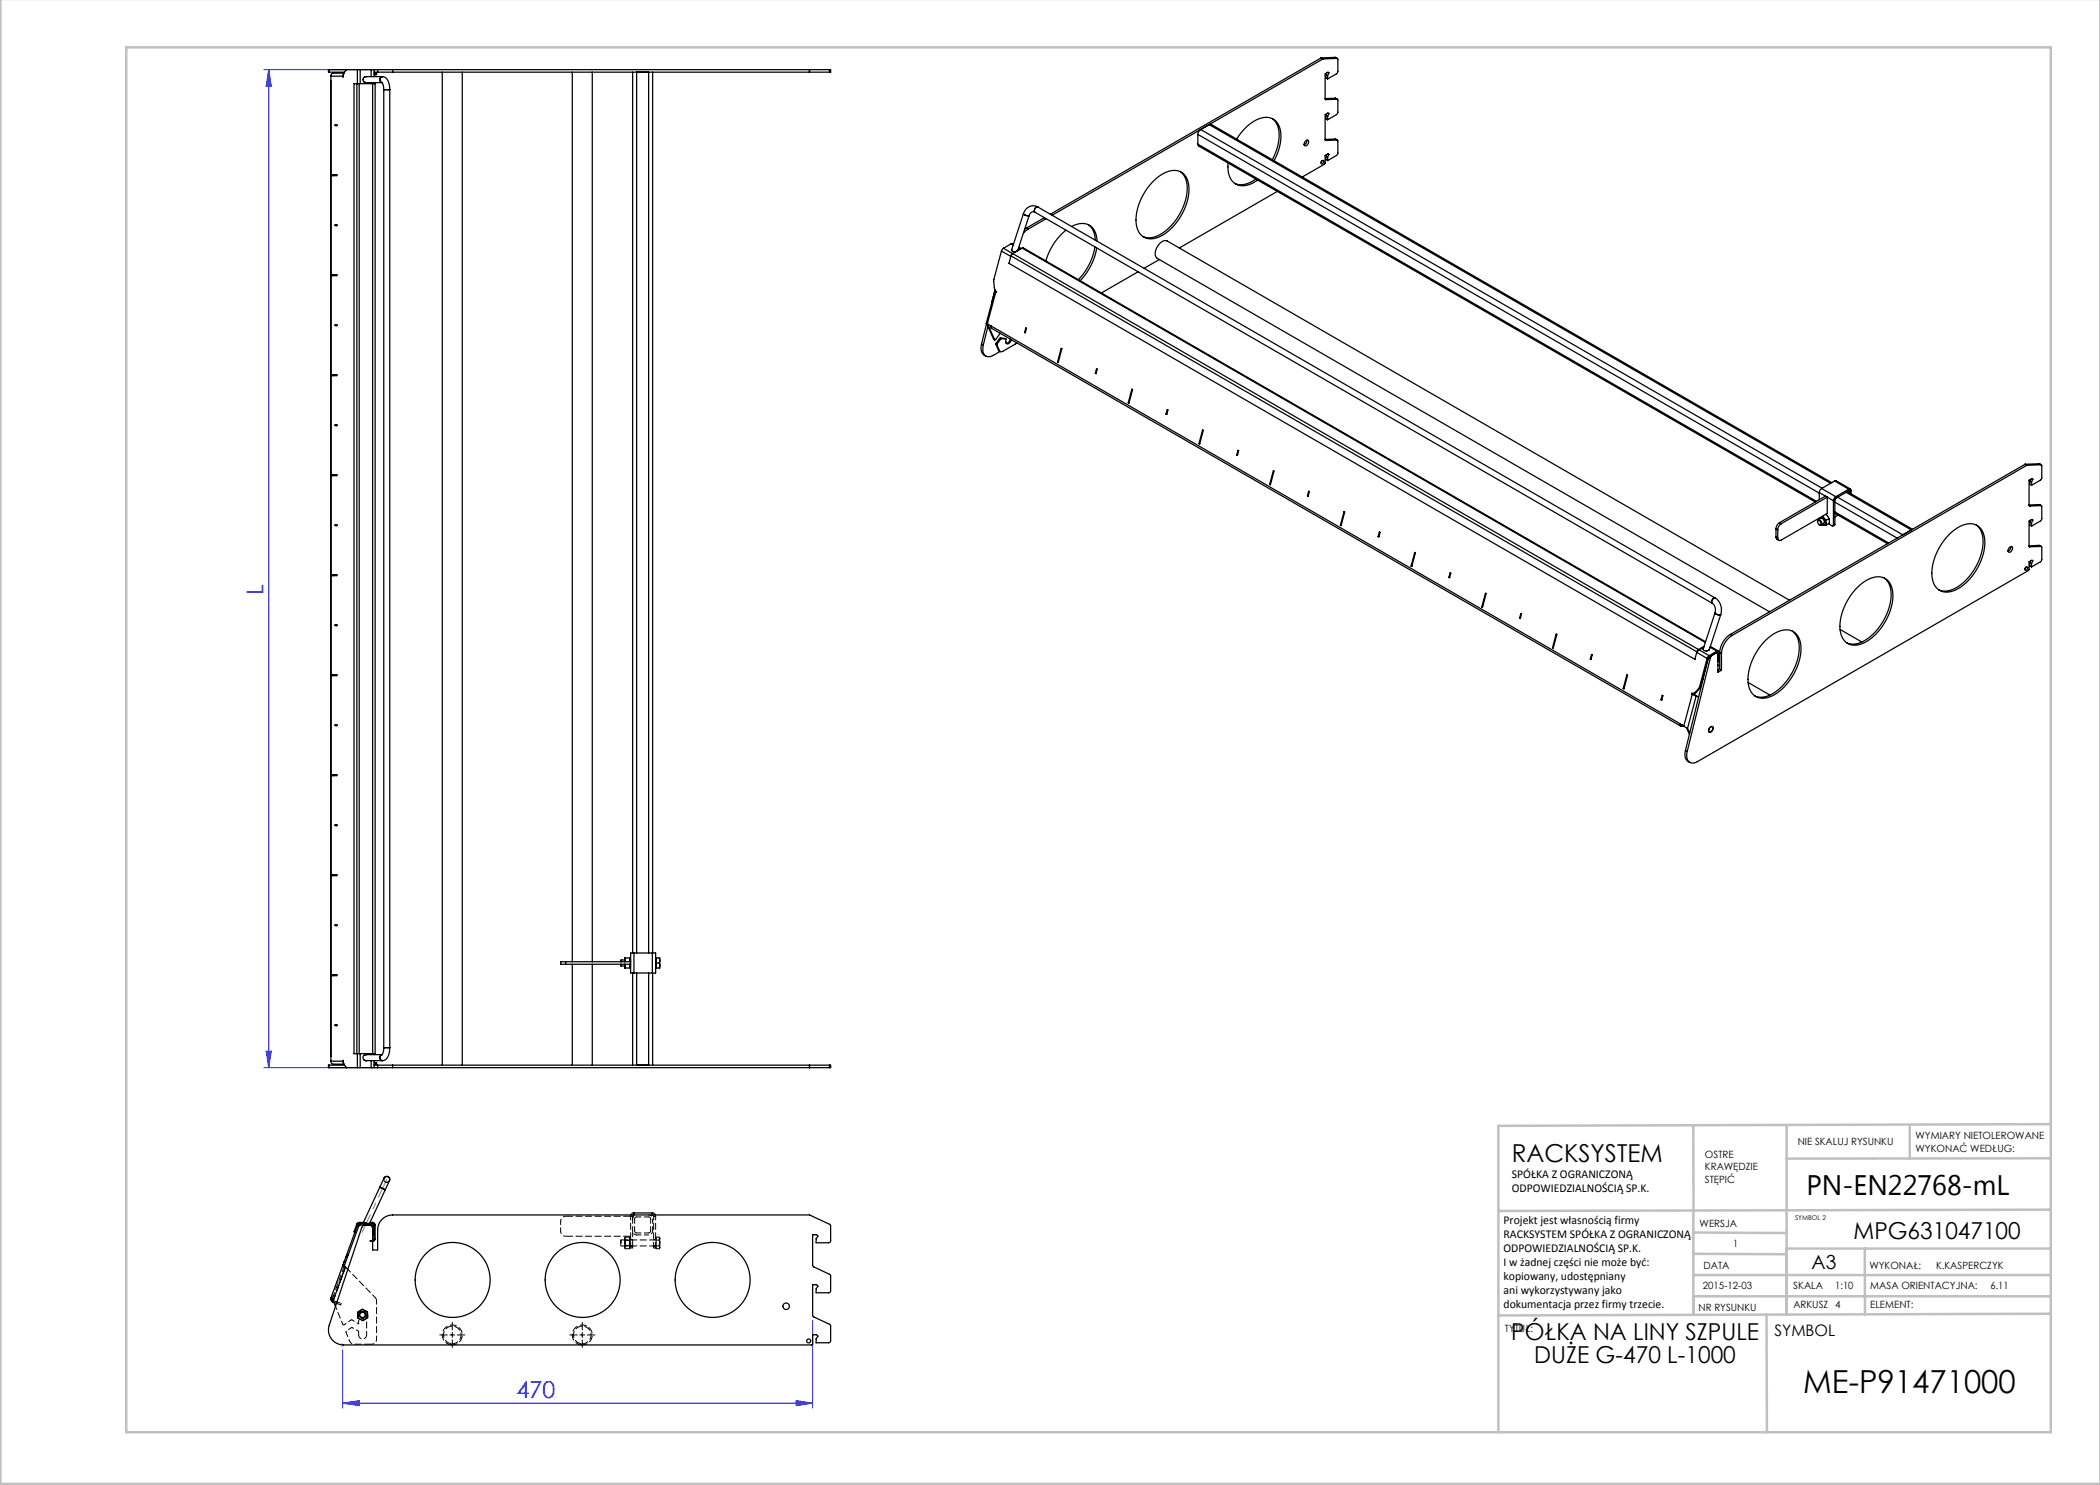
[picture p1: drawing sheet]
<svg xmlns="http://www.w3.org/2000/svg" width="420mm" height="297mm" viewBox="0 0 420 297" stroke-linecap="round" stroke-linejoin="round" font-family="sans-serif">
<path d="M68.2 268.6l.7 .7M68.2 269.3l.7-.7M68.5 269.5v-1M69 269h-1" fill="none" stroke="#c0c0c0" stroke-width=".2" stroke-dasharray="1.3 .6" stroke-dashoffset=".5" stroke-linecap="butt"/>
<path d="M52.7 13.9h20.8M53.7 13.9v199.6M53.7 13.9l.6 3.3h-1.1zM52.7 213.5h24.8M53.2 210.2h1.1l-.6 3.3zM68.5 270v11.6M162.5 264v17.6M68.5 280.6l3.3-.5v1zM68.5 280.6h94M159.2 280.1l3.3 .5-3.3 .5z" fill="none" stroke="#00f" stroke-width=".2"/>
<path d="M89.5 267h-1.5M90.5 266v-1.5M90.5 268v1.5M91.5 267h1.5M115.5 267h-1.5M116.5 266v-1.5M116.5 268v1.5M117.5 267h1.5" fill="none" stroke="#000" stroke-width=".2" stroke-dasharray="15.2 1.3 1.3 1.3"/>
<path d="M90 267h1M90.5 266.5v1M116 267h1M116.5 266.5v1" fill="none" stroke="#000" stroke-width=".2"/>
<path d="M72.4 246.5l5-10.6" fill="none" stroke="#808080" stroke-width=".2" stroke-dasharray="15.2 1.3 1.3 1.3" stroke-dashoffset="11.3"/>
<g fill="none" stroke="#c0c0c0" stroke-width=".5">
<path d="M.1 -.1v296.9h419.9M25.2 9.5h385v276.9h-385zM338.7 225.2v16.9M357.3 225v37.9M382 225.4v6.3M410.1 224.8l-110.4 .4v61.2M410.1 231.7h-52.8M338.7 259.3h71.5M338.7 255h71.5M338.7 250.8l18.6 .1M338.7 246.5l18.6 .1M338.7 242.1v20.9"/>
<path d="M373 249.7v13.2M410.1 241.9l-110.4 .3M410.2 249.7h-52.9v13.2M353.3 262.9l.1 23.5M410.2 262.7l-110.5 .4"/>
</g>
<g fill="#00f">
<path d="M68.5 280.6l3.3-.5v1zM159.2 280.1l3.3 .5-3.3 .5z"/>
<path d="M53.2 210.2h1.1l-.6 3.3zM53.7 13.9l.6 3.3h-1.1z"/>
</g>
<g fill="none" stroke="#000" stroke-width=".25">
<path d="M65.8 13.9h-.1v.5h.1M65.8 13.9h5.7M65.8 14.4h3.1M65.8 13.9v.5M66.2 16.2v195M66.2 15.2v197M66.2 15.2h2.4M68.8 14.6h-2.2a.5 .5 0 0 0-.4 .6M69.3 13.9l-.5 .7-.2 .8 .1-.6M71.4 16.7h.4M71.4 16.7v194M71.4 16.7h-.6v194h.6"/>
<path d="M71.5 13.9h.5M71.5 13.9v2.8M71.8 16.7v194M71.8 16.7h2.7M72 13.9v2.8M72 13.9h2.2M72.7 16.3l.4 .2h.3M73.1 16.5h.1M73.4 15.3l-.6 .2M74.2 13.9h.6M74.2 13.9v1.4M74.2 16.5v.2"/>
<path d="M74.5 16.7h.5v194h-.5M74.5 16.7v194M74.8 13.9v1.4M74.8 16.5v.2M74.8 13.9h.7M74.8 14.6h.2M74.8 14.9h.2M74.8 14.4h.7M75 14.6h.3v.3h-.3M75 14.6v.3M75.5 14.4h3M75.5 13.9h3"/>
<path d="M75.5 13.9v.5M76.4 16.5l.2 .5 .2 .9M76.5 15.3a1.77 1.77 0 0 1 1.4 2l.1 .6M76.5 15.3a.61 .61 0 0 0-.5 .6 .61 .61 0 0 0 .4 .6M76.5 15.3h-3.3a.6 .6 0 0 0-.6 .6 .6 .6 0 0 0 .6 .6h3.2M76.8 17.9h1.2M76.8 17.9v191.6M78 17.9v191.6M78.5 13.9h87.4M78.5 14.4h87.4M78.5 13.9v.5M88.5 14.4v198.6"/>
<path d="M92.5 14.4v198.6M114.5 14.4v178M118.5 14.4v178M126.5 14.4v176.2M127.3 14.4v176.2M129.7 14.4v176.2M130.5 14.4v176.2M161.9 13.9h.1M161.9 14.4h.1M161.9 13.9v.5M165.9 13.9h.2v.5h-.2M165.9 13.9v.5"/>
<path d="M264.2 11.6h.1M264.2 11.6l.4 .2M264.2 11.6l-54.1 31.2M264.6 11.8h.1M264.6 11.8l-54.2 31.3M264.6 11.8l2.8-.1 .2 .1-.1 2.8-2 1.2M265.1 19.9h.1M265.2 14.9l.3 .2M265.2 14.9v.7l.3 .2M265.3 14.6l-.1 .3M265.5 15.1v.7M265.6 14.5l.2 .1"/>
<path d="M265.8 14.6l-.2-.1-.6 .3v4.9l.2 .2M265.8 14.6l-.3 .5M267.1 11.5h.1M267.1 19.6l.4 .3M267.1 11.5l.4 .2M267.1 11.5l-2.9 .1M267.1 19.6l.3 .2M267.1 19.6l-2.1 .1M267.4 19.8l.2 .2-.1 2.7-.2 .2-1.8 1.1M267.4 19.8l-2.2 .1M66.3 34.9h1.1v.2h-1.1zM66.6 34.9v.2"/>
<path d="M67 24.9h.4v.2h-.4zM67.3 24.9v.2M230.9 36a5 5 0 0 1 5.2-1.6 4.1 4.1 0 0 1 1.6 4.4 11.3 11.3 0 0 1-6.3 8.8 2.99 2.99 0 0 1-4.2-3 11.5 11.5 0 0 1 3.7-8.6zM236.1 34.3a4.3 4.3 0 0 1 1.3 4.3 11.3 11.3 0 0 1-6.4 8.8l-1.4 .2-1-.3M239.6 26.9l.1-.6 .4-.4 124.3 71.7M239.6 28.8l.1 .4 123.4 71.2M239.6 26.9v1.9M239.6 26.9l124.3 71.7M239.6 28.8l123.7 71.5M245.6 32.6a4 4 0 0 0 1.9 4.4 4.3 4.3 0 0 0 4-1M247.3 27.8a8.8 8.8 0 0 1 5.5-4.3 2.9 2.9 0 0 1 3.3 2.9 10 10 0 0 1-1.3 5.7M251.2 35.8a4.3 4.3 0 0 1-4.2 .9"/>
<path d="M254.5 23.7a4.3 4.3 0 0 1 1.3 4.3l-.5 1.9-.8 2M255.5 38.3l-19.6 11.3M261.2 28.2l.3-.2a.65 .65 0 0 1 .2 .7 .65 .65 0 0 1-.5 .5 .54 .54 0 0 1-.4-.5 .54 .54 0 0 1 .4-.5zM261.4 28l-.2 .6-.4 .4M264.4 32.2l.2-.1a.37 .37 0 0 1 .1 .5 .37 .37 0 0 1-.5 .1zM264.4 32.2l-.2 .3M265 27.9l.2 .2M265.1 28l.1 .1M265.2 23.1v.6l.3 .3M265.2 31.3v.6l.3 .2M265.2 23.1l.3 .2M265.2 31.3l.3 .2"/>
<path d="M265.2 28.1l2.2-.1 .2 .2-.1 2.7-2 1.2M265.3 22.8l-.1 .3M265.3 30.9l-.1 .4M265.5 23.3v.7M265.5 31.5v.6M265.6 22.6l.2 .1M265.6 30.8l.2 .1M265.8 22.7l-.2-.1-.6 .3v5M265.8 30.9l-.2-.1-.6 .3-.1 1.7-4.4 2.6M265.8 22.7l-.3 .6M265.8 30.9l-.3 .6M267.1 27.8h.1"/>
<path d="M267.1 27.8l.4 .2M267.1 27.8l-2.1 .1M66.3 54.9h1.1v.2h-1.1zM66.6 54.9v.2M67 44.9h.4v.2h-.4zM67.3 44.9v.2M199 58.3l-1.8 6.4 .3 .1M199 58l-.7 2.7M199.2 58.4l-1.7 6.4M199.3 58.4h.1M199.3 58.4h-.1M199.3 58.4l-.3-.1 .2 .1"/>
<path d="M199.3 58.3v.2l-.1-.1M200.3 50.2l-1.6 5.8 .2 1.6 .4 .7M200.3 50.2l1.9 1.1M200.7 49.7l-.4 .5M200.7 49.7l1.8 1M202.2 51.2l-.4 1.5 137.2 79.2M202.2 51.2l137.2 79.2M202.2 48.8h.5M202.2 48.8l-1.5 .9M202.2 48.8l.4 .2M202.4 49.9l-.1 .1M202.5 50.7l-.3 .5"/>
<path d="M202.5 50.7l137.2 79.2M203.3 50.3h-.4M203.5 50.1h.1M203.5 50.1v.1M203.7 49.6l.4 .2M203.8 49.4l.4 .3M204.4 49.6h.3l136.4 78.8M204.4 49.6l-1.9 1.1M204.4 49.6l136.7 78.9M204.7 42.7l.5 .4h.6M204.7 42.7l-2.4 7.2a.69 .69 0 0 0 .6 .5 .69 .69 0 0 0 .7-.4l2.2-6.9M205.3 45.6l-.4 .2"/>
<path d="M205.3 45.6l.3 .2M205.6 45.8l-.9 .8M207 42.4a.8 .8 0 0 0-1.2 .7M207 42.4l135.5 78.3M207.6 41.4a1.98 1.98 0 0 0-2.9 1.3M207.6 41.4a.69 .69 0 0 0-.6 1M207.6 41.4l135.5 78.2M208.9 43.5l-3.6 2.1M209.2 43.7l-3.6 2.1M213.2 46a12.3 12.3 0 0 0-4 6.2M214.3 45.3a3.1 3.1 0 0 1 4.8 1.3l.3 1.6M217.7 44.9a3.7 3.7 0 0 1 1.4 3.1"/>
<path d="M219 49.4a12.3 12.3 0 0 1-3.3 6.5M219.3 49.6a12.3 12.3 0 0 1-3.3 6.5M227.6 54.4l-7.3 4.2M231.9 51.9l-3.1 1.8M66.3 74.9h1.1v.2h-1.1zM66.6 74.9v.2M67 64.9h.4v.2h-.4zM67.3 64.9v.2M196.3 68.8a1.82 1.82 0 0 0 .9 2.4M196.3 68.8l.4 .2M196.7 69a1.63 1.63 0 0 0 1 2.4 4.1 4.1 0 0 0 2.3-1.1M197.4 64.8l1.3 3"/>
<path d="M197.5 64.8l.7 .4M197.5 64.8l.1 .1M197.6 64.9l-.3-.2-1 4.1M197.6 64.9l1.4 3.1 1-1.3M197.6 65.3l-.9 3.7M197.6 64.8v.1M198.2 65.2l.1 .4 137.9 79.6M198.2 65.2l137.9 79.6M198.7 67.8v.1M198.7 67.8l.3 .2M199.2 68.9l.5 1.1M199.2 68.9l.2 .1"/>
<path d="M199.2 68.7v.2M199.2 68.7l.2 .1M199.4 69l.5 1.1M199.4 68.8v.2M199.7 70l.3 .3M199.7 70l.2 .1M199.9 67.7l.2 .1M199.9 67.7l-.7 1M200.1 67.6l-.2 .1M200.1 67.6l.2 .1M200.1 67.6l1.1 .2M200.1 67.8l-.7 1"/>
<path d="M200.3 67.7l-.2 .1M200.3 67.7l.9 .1M201.2 67.8v.8a.48 .48 0 0 0 .5 .2 .48 .48 0 0 0 .4-.4l.2-.5M202.1 67.8l-.4 .7-.5 .2M203.3 68.6l-2.8 1.7a.42 .42 0 0 1-.6-.2M205.1 66.5h-.2M205.2 65.6l.1 .1-.2 .9-.2-.1zM211.7 72.4h-.2M212.2 69.7h.2l-.7 2.8-.2-.1zM219.2 74.6l-.1 .1M219.3 73.7l.1 .1-.2 .9h-.1zM226.4 77.8l.1 .1-.7 2.7-.1-.1z"/>
<path d="M66.3 94.9h1.1v.2h-1.1zM66.6 94.9v.2M67 84.9h.4v.2h-.4zM67.3 84.9v.2M225.8 80.5h-.1M233.4 82.8h-.2M233.4 81.9l.2 .1-.3 .9-.1-.1zM240 88.7h-.2M240.5 86l.2 .1-.8 2.7-.1-.1zM247.5 91h-.2M247.6 90.1l.1 .1-.2 .9-.2-.1zM254.1 96.8l-.2 .1"/>
<path d="M254.7 94.2h.1l-.7 2.8-.2-.1zM261.7 99.1h-.2M261.7 98.2l.2 .1-.3 .9-.1-.1zM363.9 98.5l2.8 1.6M363.9 98.5v1.4M364.3 97.7l-.3 .4-.1 .4M364.3 97.7l2.9 1.6M365.1 99.2l-9.2 5.3M366.4 96.5l-124.2-71.6h-.4l124.3 71.8M366.9 96.2h.4l2.8 1.6M366.9 96.2l-2.6 1.5M366.9 96.2l2.9 1.6"/>
<path d="M367 100l-.3 .1M367 100v4.8M367.2 99.3l-.4 .4-.1 .4M367.2 99.7l-.2 .3M367.2 99.3v.4M369.2 98.5l13.1 7.5-1.7 1-13.1-7.6M369.5 98.3l13 7.6M369.8 97.8a.28 .28 0 0 1 .3 0 .28 .28 0 0 1 .1 .3M369.8 98.2l.1 .1M369.8 98.2l-2.6 1.5M369.8 97.8l-2.6 1.5M369.8 97.8v.4"/>
<path d="M369.9 98.3v.3M370.2 98.1l-.3 .2M370.2 98.1v.7M405 92.9h.1M405 92.9l.4 .2M405 92.9l-58.9 34M405.4 93.1h.1M405.4 93.1l-59 34M406 96.2l.3 .2M406 96.2v.7l.3 .2M406.1 95.9l-.1 .3M406.3 96.4v.7"/>
<path d="M406.4 95.7l.2 .2M406.6 95.9l-.3-.2-.5 .3v5M406.6 95.9l-.3 .5M407.8 92.7l.5 .3M407.8 92.7l.4 .3M407.8 92.7l-2.8 .2M408.2 93l.2 .2-.1 2.6-.2 .2-1.8 1.1M408.2 93l-2.8 .1M66.3 114.9h1.1v.2h-1.1zM66.6 114.9v.2M67 104.9h.4v.2h-.4zM67.3 104.9v.2"/>
<path d="M268.2 105h-.1M268.8 102.3l.1 .1-.7 2.7-.1-.1zM275.8 107.3h-.2M275.9 106.4l.1 .1-.2 .9-.2-.1zM282.4 113.2h-.2M282.9 110.5l.2 .1-.7 2.7-.2-.1zM289.9 115.4l-.1 .1M290 114.6h.2l-.3 1-.1-.1zM297.1 118.6l.1 .1-.7 2.7h-.1zM343.1 119.6a2.9 2.9 0 0 1 1 3.4M343.1 119.6a.69 .69 0 0 0-.6 1.1M355.2 107.4l.1 .4 .5 .3"/>
<path d="M355.2 105.8l.3 .2M355.2 107.4l.3 .2M355.2 105.8v1.6M355.5 106v1.6M355.9 104.5a1.56 1.56 0 0 0-.7 1.3M355.9 104.5l.4 .2M356.3 104.7a1.56 1.56 0 0 0-.8 1.3M356.3 104.7l9.1-5.3v3.3l-9.1 5.3a.43 .43 0 0 1-.5 .1 .43 .43 0 0 1-.3-.5M363.5 104.3v-.2a.59 .59 0 0 1 .7 .1 .59 .59 0 0 1 .1 .7l-.2 .1-.2-.1M363.6 104.1a.5 .5 0 0 1 .5 .3 .5 .5 0 0 1-.1 .6l-.5-.5zM363.6 103.9l.5-.3a.69 .69 0 0 1 .6 1.1l-.5 .3M363.7 103.8v.1z"/>
<path d="M363.7 103.7v.1M364.3 104.9l.5 .2zM364.4 103.3l.4 .4M364.5 103.2l.3 .5M364.8 103.7l.4 .9M364.8 103.7l.4 .4M365.2 104.6l-.1 .3-.3 .2M365.2 104.6v.4M365.2 102.9l.6 .8M365.2 104.1v.5M365.2 105l-.4 .1M365.7 104.7l.8 .5 .2-.2"/>
<path d="M365.8 103.7v1l-.6 .3M365.8 103.7l-.6 .4M366.7 100.1v4.9M367 104.8l-.4 .4M367 102.7l10.5 6M367 104.8l-.3 .2M367 100.4l12.4 7.2M367 102.4l10.7 6.2M367.6 103l-.6 .4M371.6 117.3a5 5 0 0 1 5.3-1.7 4.1 4.1 0 0 1 1.6 4.5 11.3 11.3 0 0 1-6.4 8.7 2.99 2.99 0 0 1-4.1-3 11.5 11.5 0 0 1 3.6-8.5zM376.9 115.6a4.3 4.3 0 0 1 1.3 4.2 11.3 11.3 0 0 1-6.4 8.8l-1.4 .2-1-.2M390 106.7a5.1 5.1 0 0 1 5.3-1.7 4.1 4.1 0 0 1 1.6 4.4 11.3 11.3 0 0 1-6.4 8.8 2.99 2.99 0 0 1-4.1-3 11.5 11.5 0 0 1 3.6-8.5z"/>
<path d="M395.2 105a4.3 4.3 0 0 1 1.4 4.2 11.3 11.3 0 0 1-6.4 8.8l-1.5 .2-1-.2M402 109.4l.2-.1a.65 .65 0 0 1 .3 .7 .65 .65 0 0 1-.5 .5 .54 .54 0 0 1-.4-.6 .54 .54 0 0 1 .4-.5zM402.2 109.3l-.2 .6-.4 .4M405.1 113.5l.3-.2a.37 .37 0 0 1 0 .5 .37 .37 0 0 1-.4 .2zM405.2 113.4l-.2 .4M405.8 101l.2 .2M405.8 109.2l.2 .2M405.8 101.1l.2 .1M405.8 109.3l.2 .1M406 104.4v.6l.3 .2M406 112.5v.7l.3 .2M406 104.4l.3 .2"/>
<path d="M406 112.5l.3 .2M406 101.2l2.2-.1 .2 .2-.1 2.7-2 1.2M406.1 104l-.1 .4M406.1 112.2l-.1 .3M406.3 104.6v.6M406.3 112.7v.7M406.4 103.9l.2 .1M406.4 112.1l.2 .1M406.6 104l-.3-.1-.5 .3v5M406.6 112.2l-.3-.1-.5 .3v1.5l-.1 .2-66.2 38.2a1.3 1.3 0 0 1-1.5 .2 1.3 1.3 0 0 1-.7-1.4l.1-.8M406.6 104l-.3 .6M406.6 112.2l-.3 .5"/>
<path d="M407.8 100.9h.1M407.8 109.1l.5 .2M407.8 100.9l.5 .2M407.8 100.9l-2 .1M407.8 109.1l.4 .2M407.8 109.1l-2 .1M408.2 109.3l.2 .2-.1 2.6-.2 .3-1.8 1M408.2 109.3l-2.2 .1M66.3 134.9h1.1v.2h-1.1zM66.6 134.9v.2M67 124.9h.4v.2h-.4zM67.3 124.9v.2"/>
<path d="M296.5 121.3l-.1 .1M304.1 123.6h-.2M304.2 122.7l.1 .1-.2 .9-.2-.1zM310.7 129.5h-.2M311.2 126.8l.2 .1-.8 2.7-.1-.1zM318.2 131.8h-.1M318.3 130.9l.1 .1-.2 .9-.1-.1zM324.8 137.7h-.2M325.4 135l.1 .1-.7 2.7-.2-.1zM332.4 139.9l-.2 .1M332.4 139.1h.2l-.3 .9h-.1zM338.4 138.8h.1"/>
<path d="M338.5 138.8l.7 .3M338.5 138.8l-1.7 6.4M338.6 138.7l.1 .1M338.6 138.7l-.2 .1M338.6 138.7h.1M338.7 138.8l.5 .3M338.7 138.8h-.2M339.1 138.5l-.3 .2-.4-.1v.2M339.1 131.8l-.1 .1M339.2 139.1l-1.7 6.6M339.2 139.1l.5 .3M339.3 138.4l-.6 .3"/>
<path d="M339.3 138.4l-.2 .1M339.4 130.4l-.4 1.5M339.4 130.5l2 1.2M339.5 130.3v.1M339.5 130.3l-.1 .1M339.7 129.9l-.3 .5M339.7 130.1l-.2 .2M339.7 129.9v.2M339.7 137.7l-.6 .8M339.8 130l2 1.1M339.9 137.3l-.2 .4M339.9 137.7h-.2"/>
<path d="M339.9 137.7l-.6 .7M340.1 137.3l-.2 .4M340.1 137.3h-.2M340.5 135.9h.1M340.7 129.7l-.1 .1M340.7 129.5l-1 .6M340.8 129.3l-1.1 .6M341.4 131.7l-1.5 5.6M341.6 131.9h-.1M341.6 131.7v.1M341.6 131.7h.1M341.6 131.7h-.2"/>
<path d="M341.6 131.7l-1.5 5.6M341.8 131.1l-.4 .6M341.8 131.4l-.2 .3M341.8 131.1v.3M341.8 129.9v.1M341.9 129.9l-.3 .2-.4 .1M342 129.5l1.4 .7M342 131.7l-4.6 18.6M342 131.7l-.3-.2-4.6 18.6M342.1 129.3l1.6 .9M342.5 120.7a1.69 1.69 0 0 1 .5 1.9M342.6 130.9l-.6 .8"/>
<path d="M343 122.6l.4 .3 .7 .1M343 122.6l-2.4 7.2M343 130.7a.34 .34 0 0 1 .4-.1 .34 .34 0 0 1 .2 .4M343.3 130.6h.1M343.4 130.2a.26 .26 0 0 1 .3 0 .26 .26 0 0 1 .1 .3M343.4 130.5l.2 .1M343.4 130.2l-1.6 .9M343.4 130.5l-1.6 .9M343.4 130.2v.3M343.6 133l.3 .2M343.6 130.6v3.8l.7-.4M343.6 132.3h.1"/>
<path d="M343.8 131.9l-.2 .4M343.8 130.5l-.2 .1M343.8 130.5v1.4M343.8 131.9l-.2 .1M343.9 130.6l.4 .2M343.9 133.8l.4 .2M343.9 130.6v3.2M343.9 133.8l-.3 .2M344.1 123l-2.2 6.9a.71 .71 0 0 1-1.3-.1M344.3 130.8v3.2M346.1 126.9a4.7 4.7 0 0 0-2.2 3.7M346.1 126.9l.3 .2"/>
<path d="M346.4 127.1a4.7 4.7 0 0 0-2.1 3.7M349.6 136.5l4.4 2.5M353.3 127.9a5 5 0 0 1 5.2-1.7 4.1 4.1 0 0 1 1.6 4.5 11.3 11.3 0 0 1-6.3 8.8 2.99 2.99 0 0 1-4.2-3.1 11.5 11.5 0 0 1 3.7-8.5zM357.9 120.1l-124.5-71.9a1.86 1.86 0 0 0-2.1 1.4 1.56 1.56 0 0 0 .1 2.1l122.5 70.7M358.5 126.2a4.3 4.3 0 0 1 1.3 4.3 11.3 11.3 0 0 1-6.4 8.7l-1.4 .2-1-.2M368 125.9l4.4 2.5M66.3 154.9h1.1v.2h-1.1zM66.6 154.9v.2M67 144.9h.4v.2h-.4zM67.3 144.9v.2M336.1 144.8a.31 .31 0 0 0 .2 .5M336.1 144.8l.7 .4"/>
<path d="M336.3 144.9l.1 .1zM336.4 145l-.1 .3M336.4 145h.1M336.8 145.2l.7 .5M336.8 145.2l-.5 .1M337.1 150.1a1.82 1.82 0 0 0 .9 2.4M337.1 150.1l.3 .2M337.3 145.6l.6 1.3M337.5 145.7l.4 .9M341.7 146.3l.2 .1M342.1 145.4l.3-.1a.65 .65 0 0 1 .2 .7 .65 .65 0 0 1-.5 .5 .54 .54 0 0 1-.4-.6 .54 .54 0 0 1 .4-.5zM342.1 145.4l.3-.1a.63 .63 0 0 1 .1 .7 .63 .63 0 0 1-.7 .4v-.5z"/>
<path d="M342.3 145.3l.2 .1M66.3 174.9h1.1v.2h-1.1zM66.6 174.9v.2M67 164.9h.4v.2h-.4zM67.3 164.9v.2M66.3 194.9h1.1v.2h-1.1zM66.6 194.9v.2M67 184.9h.4v.2h-.4zM67.3 184.9v.2M113.1 192.4h-1v.5h1M113.1 192.4v.5M113.1 192.9h13"/>
<path d="M113.1 192.4h13M114.5 192.9v20.1M118.5 192.9v20.1M124.1 192.9l.1 .3M124.2 192v.4M124.2 192.9v.3M124.2 192l-.1 .4M124.2 192h.8M124.2 193.2h.8M125 192.1v.3M125 192.9v.2M125 193.1l.1 .5"/>
<path d="M125.1 191.6l-.1 .5M125.1 191.6h.8M125.1 193.6h.8M125.9 191.6l.1 .5M126 192.9v.2zM126 192.1v.3zM126 193.1l-.1 .5M126 192h.1M126 193.2h.1M126.5 194.6v18.4M126.8 190.6h-.7v4h.7M126.8 190.6v4"/>
<path d="M126.8 194.6h3.7M126.8 190.6h3.7M127.3 194.6v18.4M129.7 194.6v18.4M130.5 190.6h.6v4h-.6M130.5 190.6v4M130.5 194.6v18.4M131.1 191.6h.8M131.1 193.6h.8M131.2 191.6v2M131.2 192.6h.7M131.9 191.6l.1 .5"/>
<path d="M131.9 192.6l.1 .5M132 192.1l-.1 .5M132 192.1v1M132 193.1l-.1 .5M65.8 213h-.1v.5h.1M65.8 213.5h5.7M65.8 213h3.1M65.8 213v.5M66.2 212.2l.1 .4 .2 .2h2.3M66.2 212.2h2.4M67 204.9h.4v.2h-.4zM67.3 204.9v.2"/>
<path d="M68.7 212.7l-.1-.6 .2 .7 .5 .7M71.4 210.7h.4M71.5 213.5h.5M71.5 210.7v2.8M71.8 210.7h2.7M72 210.7v2.8M72 213.5h2.2M72.7 211.9l.4 .2h.3M73.1 210.9h.1M73.4 210.9l-.6 .2M74.2 213.5h.6M74.2 210.7v.2"/>
<path d="M74.2 212.1v1.4M74.8 210.7v.2M74.8 212.1v1.4M74.8 213.5h.7M74.8 212.8h.2M74.8 212.5h.2M74.8 213h.7M75 212.5h.3v.3h-.3M75 212.5v.3M75.5 213.5h3M75.5 213h3M75.5 213v.5"/>
<path d="M76.4 210.9a.61 .61 0 0 0-.4 .7 .61 .61 0 0 0 .5 .5M76.4 210.9h-3.2a.6 .6 0 0 0-.6 .6 .6 .6 0 0 0 .6 .6h3.3M76.8 209.5l-.1 .8-.3 .7M76.8 209.5h1.2M78 209.5a2.45 2.45 0 0 1-1.3 2.6h-.2M78.5 213.5h87.4M78.5 213h87.4M78.5 213v.5M161.9 213h.1M161.9 213.5h.1M161.9 213v.5M165.9 213h.2v.5h-.2"/>
<path d="M165.9 213v.5M76 237.4l1.1 .5M76 237.4l-3.4 7.3M76.8 235.6l-.8 1.8M76.8 235.6a.6 .6 0 0 1 .8-.3 .6 .6 0 0 1 .3 .8M77.1 237.9l-3.2 6.8M77.9 236.1l-.8 1.8M66.2 259.6l.4 .5 .5 1.2M66.2 259.6a.6 .6 0 0 0 .3 .8M68.6 252.9l-2.4 6.7M68.6 252.9l.3 .1M68.8 252.4l-.2 .5"/>
<path d="M68.8 252.4l.3 .1M68.9 253.1l-.3-.1 .5 .4M68.9 253.1l.2 .3M68.9 253v.1M69.1 253.4l-2.6 7M69.1 253.4l.5 .5M69.1 252.5l-.2 .5M69.2 251.4l-.4 1M69.2 251.4l.3 .1M69.3 250.9l-.1 .5M69.3 250.9l.3 .1M69.5 251.5l-.4 1"/>
<path d="M69.6 251l-.1 .5M71.4 244.8l-.6 1.6h.2M71.4 244.8l.2 .1M71.5 245.1l.3 .1M71.5 245.1l-2.2 5.8M71.6 244.9l-.1 .1M71.8 245.2l-2.2 5.8M71.8 244.5l-.4 .3M71.8 244.7l-.2 .2M71.8 244.7h2.7M71.8 244.5h.9M71.8 244.5v.2"/>
<path d="M72 245l-.2 .2M72 245l-.1-.3-.4 .4M72 245h2.2M73.7 245a.8 .8 0 0 1 .8 .8M74 244.5h.5M74.2 245v-.3a.6 .6 0 0 1 .6 .6h-.3M74.2 245l.3 .3M74.5 244.7l.3 .3M74.5 244.5l.4 .1 .1 .4M74.5 247h.3M74.5 244.5v.2M74.8 248l-.3 .1"/>
<path d="M74.8 247v1h-.3M74.8 245v2M74.8 245h.2M74.8 247.8h.2M75 247.8l-.1 .3-.4 .2M75 245v2.8M126.8 242.6l-.4 .1-.2 .3M126.8 242.6v.4M126.8 242.6h3.7M130.5 242.6l.3 .1 .3 .3M130.5 242.6v.4M161.9 243h-83.4a3 3 0 0 0-3 3v4h-1v-4.7"/>
<path d="M161.9 243h.1M161.9 243l4 1.9 .2 .3v3l-.2 .3-2.7 .1v-.8l.4-.6-.3-.2h-.8l.1 6.2 3.3 1.7 .2 .3v3l-.2 .3-2.7 .1v-.8l.4-.6-.3-.2h-.8v6.1l.3 .3 3.3 1.6v3.2l-.3 .3-2.6 .1v-.8l.4-.6-.3-.2h-.8v1.8l-.2 .2h-93.6a3 3 0 0 1-2.9-4l6.5-19.5a.8 .8 0 0 1 .8-.5M66.5 260.4l.3 .1"/>
<circle cx="90.5" cy="256" r="7.5"/>
<circle cx="116.5" cy="256" r="7.5"/>
<circle cx="142.5" cy="256" r="7.5"/>
<circle cx="72.5" cy="263" r=".6"/>
<circle cx="72.5" cy="263" r=".65"/>
<circle cx="157.2" cy="261.3" r=".65"/>
<circle cx="161.7" cy="268.2" r=".4"/>
</g>
<g fill="none" stroke="#000" stroke-width=".2" stroke-dasharray="1.3 .6" stroke-dashoffset=".5">
<path d="M77.1 236.4l-.3-.3v-.5M77.9 236.1l-.4 .4-.4-.1M69.6 253.9l5.4 5.6M124.1 248.1v1M125.9 249.1v-1M126.1 249.2v-6M130.7 243.2v6M131.1 243.2v6M67.3 260.3l.9 .4M68.1 261l-.9-.4M71.5 263.1l.1-.5 .4-.4M72 262.2l.4-.2 .6 .1"/>
<path d="M72.1 263.9l-.4-.3-.2-.5M73 262.1l.3 .3 .2 .5M73.1 263.8l-.5 .2-.5-.1M73.3 267v-4M73.5 262.9l-.1 .5-.3 .4"/>
</g>
<g fill="none" stroke="#000" stroke-width=".2" stroke-dasharray="1.3 .6" stroke-dashoffset=".4">
<path d="M125 248.6v.9M125 247.7v.9M125 249.1h.9M125.1 248h.8M125.1 249.2h.8M125.1 247.4h.8M125.1 249.7h.8M125.9 248.1h-.9M126 248.6v-.9M126 249.5v-.9M126.5 246.2v-2.4M126.9 246.2v-2.4"/>
<path d="M127.3 243.4h2.4M129.7 247h-2.4M129.7 246.6h-2.4M130.1 243.8v2.4M130.5 243.8v2.4M132 248.6v-.9M132 249.5v-.9M71.7 266.3v.7M75.3 260.2l-.3-.7"/>
</g>
<path d="M112.1 244.2v2M124.2 248v1.2M125 248v1.2M126.5 243.8a.8 .8 0 0 1 .8-.8M127.3 247a.8 .8 0 0 1-.8-.8M129.7 243a.8 .8 0 0 1 .8 .8M130.5 246.2a.8 .8 0 0 1-.8 .8M68.5 264.9l-1.4-3.6M69.9 268.2a1 1 0 0 0 .9 .6M70.3 265.5l-1 .7M75.3 260.2v7.6" fill="none" stroke="#000" stroke-width=".2" stroke-dasharray="1.3 .6" stroke-dashoffset=".6"/>
<path d="M71 246.4l.5-1.4M112.1 246.2a1 1 0 0 0 1 1M113.1 243.2a1 1 0 0 0-1 1M68.8 264.9l1.4-.9M70.4 264l1.3 .8M74.3 268.8a1 1 0 0 0 1-1" fill="none" stroke="#000" stroke-width=".2" stroke-dasharray="1.3 .6" stroke-dashoffset=".8"/>
<path d="M69.1 253.4l-2.5 6.7M113.1 243.2h13M113.1 247.2h13M66.6 260.1l2.5-6.7M74.3 268.8h-3.5M90.3 268.7a1.76 1.76 0 0 1-1.3-2.6 1.76 1.76 0 0 1 3 0 1.76 1.76 0 0 1-1.4 2.6h-.3M116.3 268.7a1.76 1.76 0 0 1-1.3-2.6 1.76 1.76 0 0 1 3 0 1.76 1.76 0 0 1-1.4 2.6h-.3" fill="none" stroke="#000" stroke-width=".2" stroke-dasharray="1.3 .6" stroke-dashoffset="-.1"/>
<path d="M76.8 235.6a.6 .6 0 0 0 .3 .8 .6 .6 0 0 0 .8-.3M131.9 247.7v1.7M69.9 268.2l-.7-1.7M71.7 263v1.8" fill="none" stroke="#000" stroke-width=".2" stroke-dasharray="1.3 .6" stroke-dashoffset=".9"/>
<g fill="none" stroke="#000" stroke-width=".2" stroke-dasharray="1.3 .6">
<path d="M66.5 259.7l2.4-6.6M66.5 259.7l-.3-.1M66.6 259.3l-.3-.1M67.3 257.4l-.3-.1M67.7 256.5l-.3-.1M69.1 252.5l-.3-.1M69.2 251.4l.3 .1M69.6 251l-.3-.1M71 246.4h.1M71.6 244.9l-.2-.1M71.8 245.2l-.3-.1M71.8 244.7v-.2"/>
<path d="M72 245v-.3M72.6 244.7v.3M73.8 245v-.3M74 248.3v-.2M74.2 245v-.3M74.5 245.3h.3M74.5 248.3h-.5M74.5 248.1h-.5M74.5 244.7v-.2M74.8 248v-.2M74.8 247h-.3M74.8 245h.2"/>
<path d="M74.8 247.8h.2M124.1 249.1l.1 .1M124.2 249.2h6.9M124.2 248l-.1 .1M125 248.6l.1-.6M125 247.7l.1-.3M125 249.5l.1-.3M125 247.6v.1M125 249.5v.1M125 249.2h.1M125 249.6l.1 .1M125 248h.1"/>
<path d="M125 249.2v-.1M125 248.6v.5M125 248.1v.5M125 248.1v-.1M125.1 249.2l-.1-.6M125.1 248l-.1-.3M125.1 249.7l-.1-.2M125.1 247.4l-.1 .2M125.9 248l.1-.3M125.9 249.2l.1-.6M125.9 249.7l.1-.2M125.9 249.7l.1-.1"/>
<path d="M125.9 249.1l.1 .1M126 248.6l-.1-.6M126 247.7l-.1-.3M126 249.5l-.1-.3M126 247.7v-.1M126 249.6v-.1M126 248l-.1 .1M126 247.6l-.1-.2M126.1 249.2h.4M126.1 249.6v-.4M126.2 243l-.1 .2M126.5 243.2h-.4"/>
<path d="M126.5 249.6h-.4M126.5 249.2v.4M126.5 243.8v-.6M126.5 249.2h-.4M126.5 247.9h-.4M126.8 243l-.3 .2M126.8 243v-.4M126.9 243.8l.1-.3 .3-.1M127.3 246.6l-.3-.1-.1-.3M129.7 243.4l.3 .1 .1 .3M130.1 246.2l-.1 .3-.3 .1M130.5 243v-.4"/>
<path d="M130.7 243.2h.4M130.7 243.2l-.2-.2M130.7 249.2h.4M130.7 249.6v-.4M131.1 243.2v-.2M131.1 249.6h-.4M131.1 249.2v.4M131.1 249.2h-.4M131.1 249.6h.1M131.1 248h-6.9M131.1 247.9h-.4M131.2 247.7v-.3"/>
<path d="M131.2 248v-.3M131.2 248.6v-.6M131.2 249.2v-.6M131.2 249.7v-.2M131.2 249.5v-.3M131.2 247.6h-.1M131.9 249.4h.1M131.9 247.4l.1 .3M131.9 248l.1 .6M131.9 249.2l.1 .3M131.9 249.7l.1-.1M132 247.7l-.1 .3"/>
<path d="M132 248.6l-.1 .6M132 249.5l-.1 .2M132 247.7v-.1M132 249.6v-.1M132 248.6l-.1-.6M132 247.7h-.1M132 247.6l-.1-.2M66.6 260.1l-.1-.4M66.6 260.1l-.1 .3M66.6 260.1h.1M67.2 260.6l.1-.3M67.2 260.6l-.4-.1"/>
<path d="M67.3 260.3l-.1 .3M68.2 260.7l-.1 .3M68.5 264.9h.3M69.3 266.2l-.1 .3M70.2 264h.2M70.5 265.5h-.2M71.5 263.6l.5 .3M71.5 263.6v-.6M71.5 263v-.6M71.5 263.1v-.6M71.6 263.6l-.1-.5M71.6 263.6l.5 .3"/>
<path d="M72 262.2l-.5 .3M72 262.1l-.5 .3M72 263.9l.5 .2M72.1 263.9l.5 .2M72.4 261.8l-.4 .4M72.5 261.8l-.5 .3M72.5 264.1l.5-.2M72.6 264.1l.5-.3M73 262.1l-.6-.3M73 262.9a.5 .5 0 0 1-.6 .6 .5 .5 0 0 1-.3-.8 .5 .5 0 0 1 .9 .1v.1M73 262.1l-.5-.3M73 263.9l.5-.3"/>
<path d="M73.1 263.8l.5-.3M73.5 262.3l-.5-.2M73.5 262.9v-.6M73.5 262.4l-.5-.3M73.5 263v-.6M73.5 263.6v-.6M73.6 263.5l-.1-.6"/>
</g>
<path d="M72.7 244.5h1.3M71.7 266.3l-1.2-.8" fill="none" stroke="#000" stroke-width=".2" stroke-dasharray="1.3 .6" stroke-dashoffset=".7"/>
<path d="M131.2 247.4h.7M131.2 248h.7M131.2 249.2h.7M131.2 249.7h.7M67.3 260.3l-.7-.2M71.7 267a.8 .8 0 0 0 .8 .8 .8 .8 0 0 0 .8-.8M73.3 263a.8 .8 0 0 0-.8-.8 .8 .8 0 0 0-.8 .8" fill="none" stroke="#000" stroke-width=".2" stroke-dasharray="1.3 .6" stroke-dashoffset=".3"/>
<path d="M126.5 249.2v-3M90.2 269a2 2 0 0 1-1.4-3.1 2 2 0 0 1 3.4 .1 2 2 0 0 1-1.6 3h-.4M116.2 269a2 2 0 0 1-1.4-3.1 2 2 0 0 1 3.4 .1 2 2 0 0 1-1.6 3h-.4" fill="none" stroke="#000" stroke-width=".2" stroke-dasharray="1.3 .6" stroke-dashoffset=".1"/>
<text font-size="6.3" x="360.7" y="278.5">ME-P91471000</text>
<text font-size="5.6" x="361.3" y="239.1">PN-EN22768-mL</text>
<text font-size="4.9" x="302.4" y="232.4">RACKSYSTEM</text>
<g font-size="4.7" fill="#00f">
<text x="52.7" y="119" transform="rotate(-90 52.7 119)">L</text>
<text x="103.3" y="279.6">470</text>
</g>
<g font-size="4.7">
<text x="370.7" y="247.8">MPG631047100</text>
<text x="302.2" y="268.1">PÓŁKA NA LINY SZPULE</text>
<text x="306.9" y="272.6">DUŻE G-470 L-1000</text>
</g>
<text font-size="3.9" x="362.3" y="253.8">A3</text>
<text font-size="3.2" x="354.9" y="267.2">SYMBOL</text>
<g font-size="2.4">
<text x="302.4" y="235.6">SPÓŁKA Z OGRANICZONĄ</text>
<text x="302.4" y="238.4">ODPOWIEDZIALNOŚCIĄ SP.K.</text>
<text x="300.7" y="244.7">Projekt jest własnością firmy</text>
<text x="300.7" y="247.5">RACKSYSTEM SPÓŁKA Z OGRANICZONĄ</text>
<text x="300.7" y="250.3">ODPOWIEDZIALNOŚCIĄ SP.K.</text>
<text x="300.7" y="253.1">I w żadnej części nie może być:</text>
<text x="300.7" y="256">kopiowany, udostępniany</text>
<text x="300.7" y="258.8">ani wykorzystywany jako</text>
<text x="300.7" y="261.6">dokumentacja przez firmy trzecie.</text>
</g>
<g font-size="2">
<text x="383.1" y="227.9">WYMIARY NIETOLEROWANE</text>
<text x="341" y="231.6">OSTRE</text>
<text x="359.5" y="228.9">NIE SKALUJ RYSUNKU</text>
<text x="383.1" y="230.4">WYKONAĆ WEDŁUG:</text>
<text x="341" y="234.1">KRAWĘDZIE</text>
<text x="341" y="236.6">STĘPIĆ</text>
<text x="339.9" y="245.4">WERSJA</text>
<text x="346.6" y="249.5">1</text>
<text x="340.6" y="257.7">2015-12-03</text>
<text x="340.7" y="253.8">DATA</text>
<text x="358.7" y="257.7">SKALA</text>
<text x="367" y="257.7">1:10</text>
<text x="373.9" y="253.8">WYKONAŁ:</text>
<text x="374.1" y="257.7">MASA ORIENTACYJNA:</text>
<text x="387.2" y="253.8">K.KASPERCZYK</text>
<text x="398.1" y="257.7">6.11</text>
<text x="339.7" y="262.3">NR RYSUNKU</text>
<text x="358.7" y="261.7">ARKUSZ 4</text>
<text x="374.1" y="261.7">ELEMENT:</text>
<text x="301" y="266.4">TYTUŁ:</text>
</g>
<text font-size="1.3" x="359" y="244">SYMBOL 2</text>
</svg>
